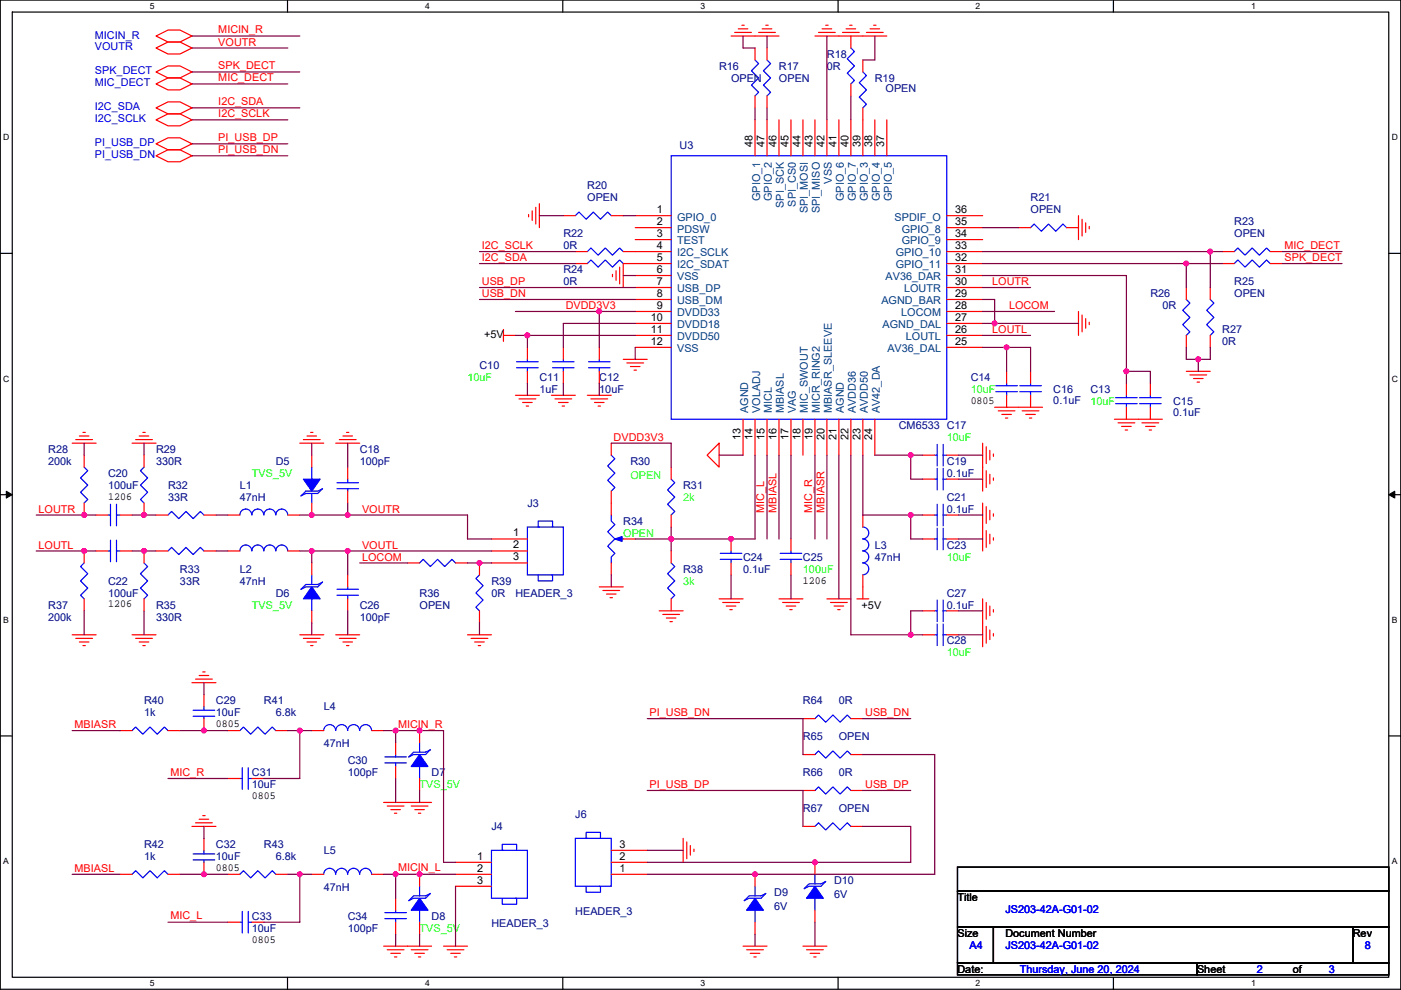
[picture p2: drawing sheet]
<svg xmlns="http://www.w3.org/2000/svg" width="297mm" height="210mm" viewBox="0 0 297 210" stroke-linecap="round" stroke-linejoin="round" font-family="sans-serif">
<path d="M.1 0h296.9v209.8h-296.9zM2.6 2.6h291.8v204.7h-291.8z" fill="none" stroke="#000" stroke-width=".25"/>
<g fill="#fff">
<path d="M31.8 .3h1v2h-1z"/>
<path d="M31.8 207.5h1v2.1h-1z"/>
</g>
<path d="M61 0v2.6M61 207.3v2.5" fill="none" stroke="#000" stroke-width=".25"/>
<g fill="#fff">
<path d="M90.1 .3h1v2h-1z"/>
<path d="M90.1 207.5h1v2.1h-1z"/>
</g>
<path d="M119.3 0v2.6M119.3 207.3v2.5" fill="none" stroke="#000" stroke-width=".25"/>
<g fill="#fff">
<path d="M148.5 .3h1v2h-1z"/>
<path d="M148.5 207.5h1v2.1h-1z"/>
</g>
<path d="M177.7 0v2.6M177.7 207.3v2.5" fill="none" stroke="#000" stroke-width=".25"/>
<g fill="#fff">
<path d="M206.9 .3h1v2h-1z"/>
<path d="M206.9 207.5h1v2.1h-1z"/>
</g>
<path d="M236.1 0v2.6M236.1 207.3v2.5" fill="none" stroke="#000" stroke-width=".25"/>
<g fill="#fff">
<path d="M265.2 .3h1v2h-1z"/>
<path d="M265.2 207.5h1v2.1h-1z"/>
<path d="M.7 28.2h1.3v2h-1.3z"/>
<path d="M295.1 28.2h1.3v2h-1.3z"/>
<path d="M.7 79.3h1.3v2.1h-1.3z"/>
<path d="M295.1 79.3h1.3v2.1h-1.3z"/>
</g>
<path d="M.1 53.7h2.5M294.4 53.7h2.6" fill="none" stroke="#000" stroke-width=".25"/>
<g fill="#fff">
<path d="M.7 130.5h1.2v2h-1.2z"/>
<path d="M295.1 130.5h1.2v2h-1.2z"/>
</g>
<path d="M.1 104.9h2.5M294.4 104.9h2.6" fill="none" stroke="#000" stroke-width=".25"/>
<path d="M1.3 104.2l1.3 .7-1.3 .7zM294.4 104.9l1.3-.7v1.4z" fill="#000" stroke="#000" stroke-width=".21"/>
<g fill="#fff">
<path d="M.7 181.7h1.2v2h-1.2z"/>
<path d="M295.1 181.7h1.2v2h-1.2z"/>
</g>
<path d="M.1 156.1h2.5M294.4 156.1h2.6M203 183.9h91.4v5.1h-91.4zM203 189h91.4v7.6h-91.4zM203 196.6h7.6v7.6h-7.6zM210.6 196.6h76.2v7.6h-76.2zM286.8 196.6h7.6v7.6h-7.6zM203 204.2h50.8v2.6h-50.8zM253.8 204.2h40.6v2.6h-40.6z" fill="none" stroke="#000" stroke-width=".25"/>
<g fill="none" stroke="#f00" stroke-width=".25">
<path d="M33.1 7.6l2.5-1.2h2.6l2.5 1.2-2.5 1.3h-2.6zM33.1 10.2l2.5-1.3h2.6l2.5 1.3-2.5 1.3h-2.6zM33.1 15.3l2.5-1.3h2.6l2.5 1.3-2.5 1.2h-2.6zM33.1 17.8l2.5-1.3h2.6l2.5 1.3-2.5 1.3h-2.6zM155 7.6h10.2M155.8 6.9h3.5M156.5 6.1h2.1M157.3 5.4h.5M160.1 10.2v2.5M160.8 6.9h3.6M161.6 6.1h2M162.4 5.4h.5"/>
<path d="M162.6 10.2v2.5M172.8 7.6h15.2M173.5 6.9h3.6M174.3 6.1h2M175.1 5.4h.5M178.6 6.9h3.6M179.4 6.1h2M180.1 5.4h.6M180.4 7.6v2.6M180.4 17.8v2.5M182.9 12.7v2.6M183.7 6.9h3.6"/>
<path d="M184.5 6.1h2M185.2 5.4h.5M33.1 22.9l2.5-1.3h2.6l2.5 1.3-2.5 1.3h-2.6zM33.1 25.4l2.5-1.2h2.6l2.5 1.2-2.5 1.3h-2.6zM33.1 30.5l2.5-1.3h2.6l2.5 1.3-2.5 1.3h-2.6zM33.1 33l2.5-1.2h2.6l2.5 1.2-2.5 1.3h-2.6zM160.1 25.4v7.6M160.1 20.3v2.6M162.6 25.4v7.6M162.6 20.3v2.6M165.2 25.4v7.6M167.7 25.4v7.6"/>
<path d="M170.2 25.4v7.6M172.8 25.4v7.6M175.3 25.4v7.6M177.9 25.4v7.6M180.4 25.4v7.6M182.9 22.9v10.1M185.5 25.4v7.6M188 25.4v7.6M112.1 45.5v.5M112.8 44.7v2.1M113.6 44v3.5M114.4 43.2v5.1"/>
<path d="M119.4 45.7h2.6M122 55.9h2.5M122 53.4h2.5M129.6 45.7h2.5M129.9 58.2v.5M130.6 57.4v2.1M131.4 56.7v3.5M132.1 53.4h10.2M134.7 45.7h7.6M134.7 48.3h7.6M134.7 50.8h7.6M134.7 58.4h7.6"/>
<path d="M142.3 55.9h-10.2v5.1M200.7 58.4h7.6M200.7 55.9h7.6M200.7 53.4h7.6M200.7 50.8h7.6M200.7 48.3h7.6M200.7 45.7h7.6M216 48.3h2.5M226.1 48.3h2.6M228.7 45.7v5.1M229.4 46.5v3.6M230.2 47.3v2"/>
<path d="M230.9 48v.5M259.1 53.4h2.6M259.1 55.9h2.6M269.3 53.4h2.5M269.3 55.9h2.5M106.7 71.1h2.6M106.7 69.9v2.5M111.8 73.7v2.5M111.8 78.8v2.5M119.4 73.7v2.5M119.4 78.8v2.5M127.1 73.7v2.5"/>
<path d="M127.1 78.8v2.5M132.1 76.2h5.1M132.9 77h3.6M133.7 77.7h2M134.4 78.5h.5M134.7 61h7.6M134.7 63.5h7.6M134.7 66.1h7.6M134.7 68.6h7.6M134.7 71.1h7.6M134.7 73.7h7.6M200.7 73.7h7.6"/>
<path d="M200.7 71.1h7.6M200.7 68.6h7.6M200.7 66.1h7.6M200.7 63.5h7.6M200.7 61h7.6M213.4 78.8v2.5M218.5 78.8v2.5M228.7 66.1v5M229.4 66.8v3.6M230.2 67.6v2M230.9 68.3v.6M251.5 78.8h5.1"/>
<path d="M251.5 61v2.5M251.5 71.1v2.6M252.3 79.5h3.5M256.6 61v2.5M256.6 71.1v2.6M15.3 94h5.1M16.1 93.2h3.5M16.8 92.5h2.1M17.6 91.7h.5M17.8 96.5v2.6M28 94h5.1M28.8 93.2h3.5"/>
<path d="M29.5 92.5h2.1M30.3 91.7h.5M30.5 96.5v2.6M63.6 94h5M64.3 93.2h3.6M65.1 92.5h2M65.8 91.7h.6M66.1 96.5v2.6M71.2 94h5.1M71.9 93.2h3.6M72.7 92.5h2M73.5 91.7h.5"/>
<path d="M73.7 99.1v2.5M109.3 83.8h5.1M110 84.6h3.6M110.8 85.4h2M111.6 86.1h.5M116.9 83.8h5.1M117.7 84.6h3.5M118.4 85.4h2.1M119.2 86.1h.5M124.5 83.8h5.1M125.3 84.6h3.5M126 85.4h2.1"/>
<path d="M126.8 86.1h.5M129.6 94v2.5M142.3 99.1v2.5M152.5 94v5.1l-2.6-2.6zM157.5 88.9v7.6M160.1 88.9v7.6M162.6 88.9v7.6M165.2 88.9v7.6M167.7 88.9v7.6M170.2 88.9v7.6M172.8 88.9v7.6M175.3 88.9v7.6"/>
<path d="M177.9 88.9v7.6M180.4 88.9v7.6M182.9 88.9v7.6M185.5 88.9v7.6M195.6 96.5h2.6M200.7 96.5h2.6M208.3 94v10.2M209.1 99.8v3.6M209.1 94.8v3.5M209.9 95.5v2.1M210.6 96.3v.5M211.6 87.1h3.6"/>
<path d="M212.4 87.9h2M213.2 88.7h.5M213.4 83.8v2.6M216.7 87.1h3.6M217.5 87.9h2M218.2 88.7h.6M218.5 83.8v2.6M221 86.4h-10.1M237 89.7h3.6M237.8 90.4h2M238.6 91.2h.5M238.8 81.3v2.5"/>
<path d="M238.8 86.4v2.5M242.1 89.7h3.6M242.9 90.4h2M243.6 91.2h.6M243.9 81.3v2.5M243.9 86.4v2.5M246.4 88.9h-10.1M253 80.3h2.1M253.8 81h.5M17.8 106.7v2.5M17.8 116.9v2.5M20.4 116.9h2.5"/>
<path d="M20.4 109.2h2.5M25.5 116.9h2.5M25.5 109.2h2.5M30.5 116.9v2.5M30.5 106.7v2.5M33.1 109.2h2.5M33.1 116.9h2.5M43.2 109.2h2.6M43.2 116.9h2.6M48.3 116.9h2.6M48.3 109.2h2.6M61 116.9h2.6"/>
<path d="M61 109.2h2.6M66.1 119.4v2.5M66.1 106.7v2.5M73.7 104.2v2.5M86.4 119.4h2.6M96.6 119.4h2.5M101.7 119.4v2.5M104.2 114.3h7.6M104.2 116.9h7.6M104.2 119.4h7.6M129.6 104.2v5M129.6 119.4v2.5"/>
<path d="M132.1 114.3h2.6M142.3 116.9v2.5M142.3 109.2v2.6M155 114.3v2.6M155 119.4v2.5M167.7 114.3v2.6M167.7 119.4v2.5M182.9 109.2v2.6M195.6 109.2h2.6M195.6 101.6h2.6M195.6 114.3h2.6M200.7 109.2h2.6"/>
<path d="M200.7 101.6h2.6M200.7 114.3h2.6M208.3 106.7v10.2M209.1 112.5v3.6M209.1 107.5v3.5M209.9 113.3v2M209.9 108.2v2.1M209.9 100.6v2M210.6 114.1v.5M210.6 109v.5M210.6 101.4v.5M15.3 134.6h5.1"/>
<path d="M16.1 135.4h3.5M16.8 136.2h2.1M17.6 136.9h.5M17.8 127v2.6M28 134.6h5.1M28.8 135.4h3.5M29.5 136.2h2.1M30.3 136.9h.5M30.5 127v2.6M63.6 134.6h5M64.3 135.4h3.6M65.1 136.2h2"/>
<path d="M65.8 136.9h.6M66.1 129.6v2.5M71.2 134.6h5.1M71.9 135.4h3.6M72.7 136.2h2M73.5 136.9h.5M73.7 121.9v2.6M73.7 127v2.6M99.1 134.6h5.1M99.9 135.4h3.5M100.6 136.2h2.1M101.4 136.9h.5"/>
<path d="M101.7 129.6v2.5M127.1 124.5h5M127.8 125.2h3.6M128.6 126h2M129.3 126.8h.6M139.8 129.6h5M140.5 130.3h3.6M141.3 131.1h2M142 131.8h.6M142.3 127v2.6M152.5 127h5M153.2 127.8h3.6"/>
<path d="M154 128.5h2M154.7 129.3h.6M165.2 127h5M165.9 127.8h3.6M166.7 128.5h2M167.4 129.3h.6M175.3 127h5.1M176.1 127.8h3.5M176.8 128.5h2.1M177.6 129.3h.5M181.7 127h2.5M182.9 121.9v5.1"/>
<path d="M195.6 134.6h2.6M195.6 129.6h2.6M200.7 134.6h2.6M200.7 129.6h2.6M208.3 127v10.2M209.1 132.9v3.5M209.1 127.8v3.5M209.9 133.6v2.1M209.9 128.5v2.1M210.6 134.4v.5M210.6 129.3v.5M25.5 155h2.5"/>
<path d="M35.6 155h2.6M40.7 144.8h5.1M41.5 144h3.5M42.2 143.3h2.1M43 142.5h.5M43.2 152.4v2.6M43.2 147.3v2.6M48.3 155h2.6M58.5 155h2.5M66.1 155h2.5M78.8 155h2.5M83.9 157.5v2.5"/>
<path d="M89 155v2.5M170.2 152.4h2.6M180.4 152.4h2.5M40.7 175.3h5.1M41.5 174.5h3.5M42.2 173.8h2.1M43 173h.5M43.2 177.8v2.6M48.3 165.1h2.6M53.4 165.1h2.5M81.3 170.2h10.2M82.1 171h3.6"/>
<path d="M82.9 171.7h2M83.6 172.5h.5M83.9 162.6v2.5M87.2 171h3.5M87.9 171.7h2.1M88.7 172.5h.5M89 165.1v2.6M144.8 177.8v5.1M145.6 178.6v3.5M146.4 179.3v2.1M170.2 175.3h2.6M170.2 160h2.6"/>
<path d="M170.2 167.7h2.6M180.4 175.3h2.5M180.4 160h2.5M180.4 167.7h2.5M25.5 185.4h2.5M35.6 185.4h2.6M43.2 182.9v2.5M48.3 195.6h2.6M48.3 185.4h2.6M53.4 195.6h2.5M58.5 185.4h2.5M66.1 185.4h2.5"/>
<path d="M78.8 185.4h2.5M83.9 190.5v2.6M83.9 195.6v2.5M89 195.6v2.5M89 185.4v2.6M96.6 182.9h7.6M96.6 185.4h7.6M96.6 188h7.6M129.6 185.4h7.6M129.6 182.9h7.6M129.6 180.4h7.6M147.1 180.1v.5"/>
<path d="M160.1 195.6v2.5M160.1 185.4v2.6M172.8 193.1v2.5M172.8 182.9v2.5M81.3 200.7h10.2M82.1 201.4h3.6M82.9 202.2h2M83.6 203h.5M87.2 201.4h3.5M87.9 202.2h2.1M88.7 203h.5M94 200.7h5.1"/>
<path d="M94.8 201.4h3.6M95.6 202.2h2M96.3 203h.5M157.5 200.7h5.1M158.3 201.4h3.6M159.1 202.2h2M159.8 203h.5M170.2 200.7h5.1M171 201.4h3.6M171.8 202.2h2M172.5 203h.5"/>
</g>
<g fill="none" stroke="#00f" stroke-width=".25">
<path d="M160.1 12.7l.7 .8-1.5 1.5 1.5 1.5-1.5 1.6 1.5 1.5-.7 .7M162.6 12.7l.8 .8-1.5 1.5 1.5 1.5-1.5 1.6 1.5 1.5-.8 .7M180.4 10.2l.8 .7-1.6 1.6 1.6 1.5-1.6 1.5 1.6 1.5-.8 .8M182.9 15.3l.8 .7-1.5 1.5 1.5 1.6-1.5 1.5 1.5 1.5-.8 .8M142.3 33h58.4v55.9h-58.4zM122 45.7l.7-.7 1.6 1.5 1.5-1.5 1.5 1.5 1.5-1.5 .8 .7M124.5 55.9l.8-.8 1.5 1.6 1.5-1.6 1.6 1.6 1.5-1.6 .7 .8M124.5 53.4l.8-.8 1.5 1.5 1.5-1.5 1.6 1.5 1.5-1.5 .7 .8M218.5 48.3l.8-.8 1.5 1.5 1.5-1.5 1.5 1.5 1.6-1.5 .7 .8M261.7 53.4l.7-.8 1.6 1.5 1.5-1.5 1.5 1.5 1.5-1.5 .8 .8M261.7 55.9l.7-.8 1.6 1.6 1.5-1.6 1.5 1.6 1.5-1.6 .8 .8M109.5 78h4.6"/>
<path d="M109.5 76.7h4.6M111.8 76.2v.5M111.8 78v.8M117.2 78h4.5M117.2 76.7h4.5M119.4 76.2v.5M119.4 78v.8M124.8 78h4.5M124.8 76.7h4.5M127.1 76.2v.5M127.1 78v.8M251.5 63.5l.8 .8-1.5 1.5 1.5 1.5-1.5 1.6 1.5 1.5-.8 .7"/>
<path d="M256.6 63.5l.8 .8-1.6 1.5 1.6 1.5-1.6 1.6 1.6 1.5-.8 .7M17.8 99.1l.8 .7-1.5 1.6 1.5 1.5-1.5 1.5 1.5 1.5-.8 .8M30.5 99.1l-.7 .7 1.5 1.6-1.5 1.5 1.5 1.5-1.5 1.5 .7 .8M66.1 99.1v2.5M129.6 96.5l.8 .8-1.6 1.5 1.6 1.6-1.6 1.5 1.6 1.5-.8 .8M198.2 96.5h.5M198.7 94.3v4.5M198.7 99.3v4.6M200 94.3v4.5M200 99.3v4.6M200 96.5h.7M211.1 83.1h4.6"/>
<path d="M211.1 81.8h4.6M213.4 81.3v.5M213.4 83.1v.7M216.2 83.1h4.6M216.2 81.8h4.6M218.5 81.3v.5M218.5 83.1v.7M236.5 85.6h4.6M236.5 84.3h4.6M238.8 83.8v.5M238.8 85.6v.8M241.6 85.6h4.6"/>
<path d="M241.6 84.3h4.6M243.9 83.8v.5M243.9 85.6v.8M17.8 119.4l-.7 .8 1.5 1.5-1.5 1.5 1.5 1.5-1.5 1.6 .7 .7M22.9 116.9h.5M22.9 109.2h.5M23.4 114.6v4.5M23.4 107v4.5M24.7 114.6v4.5M24.7 107v4.5M24.7 116.9h.8M24.7 109.2h.8"/>
<path d="M30.5 119.4l.8 .8-1.5 1.5 1.5 1.5-1.5 1.5 1.5 1.6-.8 .7M35.6 109.2l.8-.7 1.5 1.5 1.5-1.5 1.6 1.5 1.5-1.5 .7 .7M35.6 116.9l.8-.8 1.5 1.5 1.5-1.5 1.6 1.5 1.5-1.5 .7 .8M50.9 116.8a1.26 1.26 0 0 1 1.2-1.2 1.26 1.26 0 0 1 1.3 1.2 1.27 1.27 0 0 1 1.2-1.2 1.27 1.27 0 0 1 1.3 1.2 1.27 1.27 0 0 1 1.3-1.2 1.27 1.27 0 0 1 1.3 1.2 1.27 1.27 0 0 1 1.2-1.2 1.27 1.27 0 0 1 1.3 1.2M50.9 109.2a1.26 1.26 0 0 1 1.2-1.2 1.26 1.26 0 0 1 1.3 1.2 1.27 1.27 0 0 1 1.2-1.2 1.27 1.27 0 0 1 1.3 1.2 1.27 1.27 0 0 1 1.3-1.2 1.27 1.27 0 0 1 1.3 1.2 1.27 1.27 0 0 1 1.2-1.2 1.27 1.27 0 0 1 1.3 1.2M64.8 104.2h2.6l1-.5-1 1h-2.6l-1 .5zM66.1 104.7v2M71.4 102.4h4.6M71.4 103.7h4.6M73.7 103.7v.5M73.7 101.6v.8M89 119.4l.7-.8 1.5 1.6 1.6-1.6 1.5 1.6 1.5-1.6 .8 .8"/>
<path d="M111.8 111.8h7.6v10.1h-7.6zM114.4 111.8h-.3v-1.3h3.1v1.3M129.6 109.2v1.3l.8 .8-1.6 1.5 1.6 1.5-1.6 1.5 1.6 1.6-.8 .7v1.3M131.6 114.3h.5M142.3 119.4l.8 .8-1.6 1.5 1.6 1.5-1.6 1.5 1.6 1.6-.8 .7M142.3 101.6l.8 .8-1.6 1.5 1.6 1.5-1.6 1.6 1.6 1.5-.8 .7M152.7 118.6h4.6M152.7 117.4h4.6M155 116.9v.5M155 118.6v.8M165.4 118.6h4.6M165.4 117.4h4.6"/>
<path d="M167.7 116.9v.5M167.7 118.6v.8M182.9 111.8a1.26 1.26 0 0 1 1.3 1.2 1.26 1.26 0 0 1-1.3 1.3M182.9 114.3a1.26 1.26 0 0 1 1.3 1.3 1.26 1.26 0 0 1-1.3 1.2M182.9 116.9a1.26 1.26 0 0 1 1.3 1.2 1.26 1.26 0 0 1-1.3 1.3M182.9 119.4a1.26 1.26 0 0 1 1.3 1.3 1.26 1.26 0 0 1-1.3 1.2M198.2 109.2h.5M198.2 101.6h.5M198.2 114.3h.5M198.7 107v4.5M198.7 112v4.6M200 107v4.5"/>
<path d="M200 112v4.6M200 109.2h.7M200 101.6h.7M200 114.3h.7M63.8 125l1-1h2.6l1-.5-1 1h-2.6zM66.1 127v2.6M66.1 121.9v2.1M71.4 126.3h4.6M71.4 125h4.6M73.7 124.5v.5M73.7 126.3v.7M101.7 121.9l-.8 .8 1.5 1.5-1.5 1.6 1.5 1.5-1.5 1.5 .8 .8"/>
<path d="M114.1 121.9v1.3h3.1v-1.3h-.3M198.2 134.6h.5M198.2 129.6h.5M198.7 132.4v4.5M198.7 127.3v4.5M200 132.4v4.5M200 127.3v4.5M200 134.6h.7M200 129.6h.7M28 155l.8-.8 1.5 1.5 1.5-1.5 1.5 1.5 1.6-1.5 .7 .8M41 150.6h4.5M41 151.9h4.5"/>
<path d="M43.2 149.9v.7M43.2 151.9v.5M50.9 155l.7-.8 1.5 1.5 1.6-1.5 1.5 1.5 1.5-1.5 .8 .8M68.6 154.9a1.26 1.26 0 0 1 1.3-1.2 1.26 1.26 0 0 1 1.3 1.2 1.27 1.27 0 0 1 1.2-1.2 1.27 1.27 0 0 1 1.3 1.2M73.7 154.9a1.26 1.26 0 0 1 1.3-1.2 1.26 1.26 0 0 1 1.2 1.2M76.3 154.9a1.26 1.26 0 0 1 1.2-1.2 1.26 1.26 0 0 1 1.3 1.2M89 157.5v2M172.8 152.4l.7-.7 1.6 1.5 1.5-1.5 1.5 1.5 1.5-1.5 .8 .7M50.9 165.1h.5M51.4 162.8v4.6M52.6 165.1h.8M52.6 162.8v4.6"/>
<path d="M81.6 161.8h4.6M81.6 160.5h4.6M83.9 160v.5M83.9 161.8v.8M86.7 160.5l1-1h2.5l1-.5-1 1h-2.5zM89 162.6v2.5M122 177.8h7.6v10.2h-7.6zM124.5 177.8h-.2v-1.2h3v1.2M172.8 175.3l.7-.8 1.6 1.5 1.5-1.5 1.5 1.5 1.5-1.5 .8 .8M172.8 160l.7-.7 1.6 1.5 1.5-1.5 1.5 1.5 1.5-1.5 .8 .7M172.8 167.7l.7-.8 1.6 1.5 1.5-1.5 1.5 1.5 1.5-1.5 .8 .8M28 185.4l.8-.7 1.5 1.5 1.5-1.5 1.5 1.5 1.6-1.5 .7 .7"/>
<path d="M41 181.1h4.5M41 182.4h4.5M43.2 180.4v.7M43.2 182.4v.5M50.9 195.6h.5M50.9 185.4l.7-.7 1.5 1.5 1.6-1.5 1.5 1.5 1.5-1.5 .8 .7M51.4 193.3v4.6M52.6 195.6h.8M52.6 193.3v4.6M73.7 185.4a1.27 1.27 0 0 0-1.3-1.2 1.27 1.27 0 0 0-1.2 1.2 1.26 1.26 0 0 0-1.3-1.2 1.26 1.26 0 0 0-1.3 1.2M76.2 185.4a1.26 1.26 0 0 0-1.2-1.2 1.26 1.26 0 0 0-1.3 1.2M78.8 185.4a1.26 1.26 0 0 0-1.3-1.2 1.26 1.26 0 0 0-1.2 1.2"/>
<path d="M81.6 194.8h4.6M81.6 193.6h4.6M83.9 193.1v.5M83.9 194.8v.8M86.7 191l1-1h2.5l1-.5-1 1h-2.5zM89 193.1v2.5M89 188v2M104.2 180.4h7.6v10.1h-7.6zM106.5 190.5v1.3h3v-1.3h-.2M106.7 180.4h-.2v-1.3h3v1.3M124.3 188v1.3h3v-1.3h-.2M157.8 191l1-1h2.6l1-.5-1 1h-2.6z"/>
<path d="M160.1 193.1v2.5M160.1 188v2M170.5 188.5l1-1h2.5l1.1-.5-1.1 1h-2.5zM172.8 190.5v2.6M172.8 185.4v2.1"/>
</g>
<g fill="#00f" stroke="#00f" stroke-width=".25">
<path d="M66.1 124.5l1.8 2.5h-3.6z" fill-rule="evenodd"/>
<path d="M89 160l1.7 2.6h-3.5z" fill-rule="evenodd"/>
<path d="M64.3 101.6h3.6l-1.8 2.6z" fill-rule="evenodd"/>
<path d="M160.1 190.5l1.8 2.6h-3.6z" fill-rule="evenodd"/>
<path d="M89 190.5l1.7 2.6h-3.5z" fill-rule="evenodd"/>
<path d="M172.8 188l1.8 2.5h-3.6z" fill-rule="evenodd"/>
<path d="M130.4 114.3l1.5-.5v1z" fill-rule="evenodd"/>
</g>
<g fill="none" stroke="#800040" stroke-width=".25">
<path d="M40.7 17.8h20.3M40.7 7.6h22.9M40.7 15.3h22.9M40.7 10.2h20.3M157.5 7.6v2.6h2.6M162.6 7.6v2.6M175.3 7.6v17.8M185.5 7.6v5.1h-2.6M40.7 22.9h22.9M40.7 25.4h20.3M40.7 33h20.3M40.7 30.5h20.3"/>
<path d="M160.1 22.9v2.5M162.6 22.9v2.5M180.4 20.3v5.1M101.7 53.4h20.3M101.7 55.9h20.3M114.4 45.7h5M132.1 45.7h2.6M132.1 58.4h2.6M208.3 53.4h48.3M208.3 58.4h30.5v20.4h5.1v2.5M208.3 48.3h7.7M208.3 55.9h43.2"/>
<path d="M251.5 55.9h7.6M251.5 55.9v5.1M256.6 53.4h2.5M256.6 53.4v7.6M271.8 53.4h12.7M271.8 55.9h12.7M101.7 63.5h33M101.7 61h33M109.3 66.1h17.8M109.3 71.1h2.5M111.8 71.1h22.9M111.8 71.1v2.6"/>
<path d="M127.1 66.1h7.6M127.1 66.1v7.6M134.7 73.7v2.5M134.7 68.6h-15.3v5.1M208.3 73.7h5.1M208.3 61h10.2M208.3 71.1h10.2M208.3 63.5h2.6v5.1M208.3 68.6h2.6M208.3 66.1h15.3M210.9 68.6h17.8M213.4 73.7v5.1"/>
<path d="M213.4 73.7h5.1v5.1M238.8 78.8v2.5M251.5 73.7v2.5h2.6M254.1 76.2v2.6M256.6 73.7v2.5h-2.5M17.8 94v2.5M30.5 94v2.5M66.1 94v2.5M73.7 94v5.1M111.8 81.3v2.5M119.4 81.3v2.5M127.1 81.3v2.5"/>
<path d="M129.6 94h12.7v5.1M152.5 96.5h5M160.1 96.5v17.8h-17.8M162.6 96.5v17.8M165.2 96.5v17.8M167.7 96.5v17.8M172.8 96.5v17.8M175.3 96.5v17.8M177.9 96.5v30.5M180.4 96.5v38.1h12.7M182.9 96.5v12.7h10.2M185.5 96.5h7.6"/>
<path d="M193.1 96.5h2.5M193.1 96.5v5.1h2.5M203.3 96.5h5M7.7 109.2h12.7M7.7 116.9h12.7M28 116.9h5.1M28 109.2h5.1M45.8 109.2h2.5M45.8 116.9h2.5M63.6 116.9h2.5M66.1 116.9v2.5M66.1 116.9h7.6"/>
<path d="M73.7 106.7v2.5M73.7 116.9h30.5M73.7 109.2h25.4v5.1h5.1M73.7 116.9v5M73.7 109.2h-10.1M76.3 119.4h10.1M99.1 119.4h5.1M134.7 114.3h7.6M142.3 111.8v2.5M142.3 114.3v2.6M193.1 109.2v5.1h2.5M193.1 109.2h2.5"/>
<path d="M203.3 109.2h5M203.3 114.3h5M203.3 101.6h5M17.8 129.6v5M30.5 129.6v5M66.1 132.1v2.5M73.7 129.6v5M101.7 132.1v2.5M129.6 121.9v2.6M155 121.9v5.1M167.7 121.9v5.1M193.1 134.6h2.5"/>
<path d="M195.6 129.6h-2.5v5M203.3 129.6h5M203.3 134.6h5M15.3 155h10.2M38.2 155h10.1M43.2 144.8v2.5M61 155h2.6M63.6 155v10.1h-7.7M63.6 155h2.5M81.3 155h2.6v2.5M83.9 155h10.1v27.9h2.6M137.2 152.4h33v7.6"/>
<path d="M182.9 152.4h10.2M35.6 165.1h12.7M43.2 175.3v2.5M83.9 165.1v5.1M89 167.7v2.5M137.2 167.7h33v7.6M182.9 175.3h10.2v7.6h-55.9M182.9 167.7h10.2M182.9 160h15.3v25.4h-61M15.3 185.4h10.2M35.6 195.6h12.7M38.2 185.4h10.1"/>
<path d="M61 185.4h2.6M63.6 185.4h2.5M63.6 185.4v10.2h-7.7M83.9 185.4v5.1M83.9 198.1v2.6M89 198.1v2.6M96.6 188v12.7M96.6 185.4h-15.3M137.2 180.4h7.6M160.1 198.1v2.6M172.8 195.6v5.1"/>
</g>
<g fill="#f0f" stroke="#f0f" stroke-width=".25">
<circle cx="254" cy="76.2" r=".5"/>
<circle cx="193.1" cy="134.6" r=".5"/>
<circle cx="127" cy="66" r=".5"/>
<circle cx="17.8" cy="109.2" r=".5"/>
<circle cx="88.9" cy="154.9" r=".5"/>
<circle cx="73.7" cy="116.8" r=".5"/>
<circle cx="83.9" cy="185.4" r=".5"/>
<circle cx="213.4" cy="73.7" r=".5"/>
<circle cx="66.1" cy="116.8" r=".5"/>
<circle cx="73.7" cy="109.2" r=".5"/>
<circle cx="193.1" cy="96.5" r=".5"/>
<circle cx="43.2" cy="185.4" r=".5"/>
<circle cx="101.6" cy="119.4" r=".5"/>
<circle cx="63.5" cy="154.9" r=".5"/>
<circle cx="17.8" cy="116.8" r=".5"/>
<circle cx="210.9" cy="68.6" r=".5"/>
<circle cx="66.1" cy="109.2" r=".5"/>
<circle cx="63.5" cy="185.4" r=".5"/>
<circle cx="30.5" cy="116.8" r=".5"/>
<circle cx="251.5" cy="55.9" r=".5"/>
<circle cx="256.6" cy="53.3" r=".5"/>
<circle cx="83.9" cy="154.9" r=".5"/>
<circle cx="111.8" cy="71.1" r=".5"/>
<circle cx="43.2" cy="154.9" r=".5"/>
<circle cx="30.5" cy="109.2" r=".5"/>
<circle cx="193.1" cy="109.2" r=".5"/>
<circle cx="238.8" cy="78.7" r=".5"/>
<circle cx="142.3" cy="114.3" r=".5"/>
<circle cx="155" cy="114.3" r=".5"/>
<circle cx="88.9" cy="185.4" r=".5"/>
<circle cx="172.8" cy="182.9" r=".5"/>
<circle cx="160.1" cy="185.4" r=".5"/>
</g>
<g font-size="2.3" fill="#00f">
<text x="20.1" y="8.2">MICIN_R</text>
<text x="20.1" y="10.7">VOUTR</text>
<text x="20.1" y="15.8">SPK_DECT</text>
<text x="20.1" y="18.3">MIC_DECT</text>
<text x="20.1" y="23.4">I2C_SDA</text>
<text x="20.1" y="26">I2C_SCLK</text>
<text x="20.1" y="31">PI_USB_DP</text>
<text x="20.1" y="33.6">PI_USB_DN</text>
<text x="213.2" y="193.6">JS203-42A-G01-02</text>
<text x="205.5" y="201.2">A4</text>
<text x="213.2" y="201.2">JS203-42A-G01-02</text>
<text x="289.4" y="201.2">8</text>
<text x="216.2" y="206.3">Thursday, June 20, 2024</text>
<text x="266.5" y="206.3">2</text>
<text x="281.7" y="206.3">3</text>
</g>
<g font-size="2.3" fill="#f00">
<text x="46.3" y="9.7">VOUTR</text>
<text x="46.3" y="7">MICIN_R</text>
<text x="46.3" y="14.6">SPK_DECT</text>
<text x="46.3" y="17.2">MIC_DECT</text>
<text x="46.3" y="22.3">I2C_SDA</text>
<text x="46.3" y="24.8">I2C_SCLK</text>
<text x="46.3" y="29.9">PI_USB_DP</text>
<text x="46.3" y="32.4">PI_USB_DN</text>
<text x="102.2" y="52.7">I2C_SCLK</text>
<text x="272.3" y="52.7">MIC_DECT</text>
<text x="102.2" y="55.3">I2C_SDA</text>
<text x="272.3" y="55.3">SPK_DECT</text>
<text x="102.2" y="62.9">USB_DN</text>
<text x="102.2" y="60.4">USB_DP</text>
<text x="119.9" y="65.6">DVDD3V3</text>
<text x="210.4" y="60.5">LOUTR</text>
<text x="213.9" y="65.6">LOCOM</text>
<text x="210.4" y="70.6">LOUTL</text>
<text x="130.1" y="93.5">DVDD3V3</text>
<text x="8.2" y="108.7">LOUTR</text>
<text x="76.8" y="108.7">VOUTR</text>
<text x="162" y="108.7" transform="rotate(-90 162 108.7)">MIC_L</text>
<text x="164.7" y="108.7" transform="rotate(-90 164.7 108.7)">MBIASL</text>
<text x="172.2" y="108.7" transform="rotate(-90 172.2 108.7)">MIC_R</text>
<text x="174.8" y="108.7" transform="rotate(-90 174.8 108.7)">MBIASR</text>
<text x="8.2" y="116.4">LOUTL</text>
<text x="76.8" y="118.9">LOCOM</text>
<text x="76.8" y="116.4">VOUTL</text>
<text x="15.8" y="154.5">MBIASR</text>
<text x="84.4" y="154.3">MICIN_R</text>
<text x="137.7" y="151.8">PI_USB_DN</text>
<text x="183.4" y="151.8">USB_DN</text>
<text x="36.1" y="164.5">MIC_R</text>
<text x="137.7" y="167">PI_USB_DP</text>
<text x="183.4" y="167">USB_DP</text>
<text x="15.8" y="184.9">MBIASL</text>
<text x="84.4" y="184.8">MICIN_L</text>
<text x="36.1" y="195">MIC_L</text>
</g>
<g font-size="2.3" fill="#000080">
<text x="152.5" y="14.8">R16</text>
<text x="155" y="17.3">OPEN</text>
<text x="165.2" y="14.8">R17</text>
<text x="165.2" y="17.3">OPEN</text>
<text x="175.3" y="12.2">R18</text>
<text x="175.3" y="14.8">0R</text>
<text x="185.5" y="17.3">R19</text>
<text x="187.8" y="19.6">OPEN</text>
<text x="144.1" y="31.5">U3</text>
<text x="124.5" y="40.2">R20</text>
<text x="124.5" y="42.7">OPEN</text>
<text x="218.5" y="42.7">R21</text>
<text x="218.5" y="45.3">OPEN</text>
<text x="261.7" y="47.8">R23</text>
<text x="119.4" y="50.3">R22</text>
<text x="119.4" y="52.9">0R</text>
<text x="261.7" y="50.3">OPEN</text>
<text x="119.4" y="58">R24</text>
<text x="119.4" y="60.5">0R</text>
<text x="243.9" y="63">R26</text>
<text x="246.4" y="65.6">0R</text>
<text x="261.7" y="60.5">R25</text>
<text x="261.7" y="63">OPEN</text>
<text x="259.1" y="70.7">R27</text>
<text x="259.1" y="73.2">0R</text>
<text x="101.7" y="78.3">C10</text>
<text x="114.4" y="80.8">C11</text>
<text x="114.4" y="83.4">1uF</text>
<text x="127.1" y="80.8">C12</text>
<text x="127.1" y="83.4">10uF</text>
<text x="205.8" y="80.8">C14</text>
<text x="223.3" y="83.4">C16</text>
<text x="231.2" y="83.4">C13</text>
<text x="223.3" y="85.6">0.1uF</text>
<text x="248.7" y="85.9">C15</text>
<text x="248.7" y="88.2">0.1uF</text>
<text x="190.6" y="91">CM6533 C17</text>
<text x="10.2" y="96.1">R28</text>
<text x="10.2" y="98.6">200k</text>
<text x="22.9" y="101.1">C20</text>
<text x="33.1" y="96.1">R29</text>
<text x="33.1" y="98.6">330R</text>
<text x="58.5" y="98.6">D5</text>
<text x="76.3" y="96.1">C18</text>
<text x="76.3" y="98.6">100pF</text>
<text x="133.7" y="98.6">R30</text>
<text x="200.7" y="98.6">C19</text>
<text x="200.7" y="101.1">0.1uF</text>
<text x="22.9" y="103.7">100uF</text>
<text x="35.6" y="103.7">R32</text>
<text x="35.6" y="106.2">33R</text>
<text x="50.9" y="103.7">L1</text>
<text x="50.9" y="106.2">47nH</text>
<text x="111.8" y="107.5">J3</text>
<text x="144.8" y="103.7">R31</text>
<text x="200.7" y="106.2">C21</text>
<text x="132.1" y="111.3">R34</text>
<text x="200.7" y="108.8">0.1uF</text>
<text x="157.5" y="118.9">C24</text>
<text x="170.2" y="118.9">C25</text>
<text x="185.5" y="116.4">L3</text>
<text x="185.5" y="118.9">47nH</text>
<text x="200.7" y="116.4">C23</text>
<text x="22.9" y="124">C22</text>
<text x="38.2" y="121.5">R33</text>
<text x="38.2" y="124">33R</text>
<text x="50.9" y="121.5">L2</text>
<text x="50.9" y="124">47nH</text>
<text x="104.2" y="124">R39</text>
<text x="144.8" y="121.5">R38</text>
<text x="157.5" y="121.5">0.1uF</text>
<text x="10.2" y="129.1">R37</text>
<text x="10.2" y="131.6">200k</text>
<text x="22.9" y="126.5">100uF</text>
<text x="33.1" y="129.1">R35</text>
<text x="33.1" y="131.6">330R</text>
<text x="58.5" y="126.5">D6</text>
<text x="76.3" y="129.1">C26</text>
<text x="76.3" y="131.6">100pF</text>
<text x="89" y="126.5">R36</text>
<text x="89" y="129.1">OPEN</text>
<text x="104.2" y="126.5">0R</text>
<text x="109.3" y="126.5">HEADER_3</text>
<text x="200.7" y="126.5">C27</text>
<text x="200.7" y="129.1">0.1uF</text>
<text x="200.7" y="136.7">C28</text>
<text x="30.5" y="149.4">R40</text>
<text x="45.8" y="149.4">C29</text>
<text x="55.9" y="149.4">R41</text>
<text x="170.2" y="149.4">R64</text>
<text x="177.9" y="149.4">0R</text>
<text x="30.5" y="151.9">1k</text>
<text x="45.8" y="151.9">10uF</text>
<text x="58.5" y="151.9">6.8k</text>
<text x="68.6" y="150.7">L4</text>
<text x="68.6" y="158.5">47nH</text>
<text x="170.2" y="157">R65</text>
<text x="177.9" y="157">OPEN</text>
<text x="53.4" y="164.6">C31</text>
<text x="53.4" y="167.2">10uF</text>
<text x="73.7" y="162.1">C30</text>
<text x="73.7" y="164.6">100pF</text>
<text x="91.5" y="164.6">D7</text>
<text x="170.2" y="164.6">R66</text>
<text x="177.9" y="164.6">0R</text>
<text x="122" y="173.5">J6</text>
<text x="170.2" y="172.3">R67</text>
<text x="177.9" y="172.3">OPEN</text>
<text x="30.5" y="179.9">R42</text>
<text x="45.8" y="179.9">C32</text>
<text x="55.9" y="179.9">R43</text>
<text x="104.2" y="176.1">J4</text>
<text x="30.5" y="182.4">1k</text>
<text x="45.8" y="182.4">10uF</text>
<text x="58.5" y="182.4">6.8k</text>
<text x="68.6" y="181.1">L5</text>
<text x="68.6" y="189">47nH</text>
<text x="164.1" y="190">D9</text>
<text x="176.8" y="187.5">D10</text>
<text x="176.8" y="190.5">6V</text>
<text x="53.4" y="195.1">C33</text>
<text x="53.4" y="197.7">10uF</text>
<text x="73.7" y="195.1">C34</text>
<text x="73.7" y="197.7">100pF</text>
<text x="91.5" y="195.1">D8</text>
<text x="104.2" y="196.6">HEADER_3</text>
<text x="122" y="194.1">HEADER_3</text>
<text x="164.1" y="193.1">6V</text>
</g>
<g font-size="2.3">
<text x="159.6" y="31.3" transform="rotate(-90 159.6 31.3)">48</text>
<text x="162.1" y="31.3" transform="rotate(-90 162.1 31.3)">47</text>
<text x="164.6" y="31.3" transform="rotate(-90 164.6 31.3)">46</text>
<text x="167.2" y="31.3" transform="rotate(-90 167.2 31.3)">45</text>
<text x="169.7" y="31.3" transform="rotate(-90 169.7 31.3)">44</text>
<text x="172.3" y="31.3" transform="rotate(-90 172.3 31.3)">43</text>
<text x="174.8" y="31.3" transform="rotate(-90 174.8 31.3)">42</text>
<text x="177.3" y="31.3" transform="rotate(-90 177.3 31.3)">41</text>
<text x="179.9" y="31.3" transform="rotate(-90 179.9 31.3)">40</text>
<text x="182.4" y="31.3" transform="rotate(-90 182.4 31.3)">39</text>
<text x="185" y="31.3" transform="rotate(-90 185 31.3)">38</text>
<text x="187.5" y="31.3" transform="rotate(-90 187.5 31.3)">37</text>
<text x="139.3" y="45.2">1</text>
<text x="139.3" y="47.8">2</text>
<text x="202.5" y="45.2">36</text>
<text x="202.5" y="47.8">35</text>
<text x="139.3" y="50.3">3</text>
<text x="139.3" y="52.8">4</text>
<text x="202.5" y="50.3">34</text>
<text x="202.5" y="52.8">33</text>
<text x="139.3" y="55.4">5</text>
<text x="139.3" y="57.9">6</text>
<text x="202.5" y="57.9">31</text>
<text x="202.5" y="55.4">32</text>
<text x="139.3" y="60.5">7</text>
<text x="139.3" y="63">8</text>
<text x="139.3" y="65.5">9</text>
<text x="202.5" y="63">29</text>
<text x="202.5" y="65.5">28</text>
<text x="202.5" y="60.5">30</text>
<text x="102.7" y="71.7">+5V</text>
<text x="138" y="68.1">10</text>
<text x="138" y="70.6">11</text>
<text x="202.5" y="70.6">26</text>
<text x="202.5" y="68.1">27</text>
<text x="138" y="73.2">12</text>
<text x="202.5" y="73.2">25</text>
<text x="205.8" y="85.7">0805</text>
<text x="157" y="93.3" transform="rotate(-90 157 93.3)">13</text>
<text x="159.6" y="93.3" transform="rotate(-90 159.6 93.3)">14</text>
<text x="162.1" y="93.3" transform="rotate(-90 162.1 93.3)">15</text>
<text x="164.6" y="93.3" transform="rotate(-90 164.6 93.3)">16</text>
<text x="167.2" y="93.3" transform="rotate(-90 167.2 93.3)">17</text>
<text x="169.7" y="93.3" transform="rotate(-90 169.7 93.3)">18</text>
<text x="172.3" y="93.3" transform="rotate(-90 172.3 93.3)">19</text>
<text x="174.8" y="93.3" transform="rotate(-90 174.8 93.3)">20</text>
<text x="177.3" y="93.3" transform="rotate(-90 177.3 93.3)">21</text>
<text x="179.9" y="93.3" transform="rotate(-90 179.9 93.3)">22</text>
<text x="182.4" y="93.3" transform="rotate(-90 182.4 93.3)">23</text>
<text x="185" y="93.3" transform="rotate(-90 185 93.3)">24</text>
<text x="22.9" y="106">1206</text>
<text x="108.8" y="113.8">1</text>
<text x="108.8" y="116.3">2</text>
<text x="108.8" y="118.9">3</text>
<text x="170.2" y="123.8">1206</text>
<text x="22.9" y="128.8">1206</text>
<text x="182.7" y="129.1">+5V</text>
<text x="45.8" y="154.2">0805</text>
<text x="53.4" y="169.5">0805</text>
<text x="131.4" y="179.8">3</text>
<text x="45.8" y="184.7">0805</text>
<text x="101.2" y="182.4">1</text>
<text x="101.2" y="184.9">2</text>
<text x="131.4" y="184.9">1</text>
<text x="131.4" y="182.4">2</text>
<text x="101.2" y="187.5">3</text>
<text x="203" y="191.1">Title</text>
<text x="53.4" y="200">0805</text>
<text x="203" y="198.7">Size</text>
<text x="213.2" y="198.7">Document Number</text>
<text x="286.8" y="198.7">Rev</text>
<text x="203" y="206.3">Date:</text>
<text x="253.8" y="206.3">Sheet</text>
<text x="274.1" y="206.3">of</text>
</g>
<g font-size="2.3" fill="#004080">
<text x="176.4" y="38.9" transform="rotate(-90 176.4 38.9)">VSS</text>
<text x="143.6" y="46.8">GPIO_0</text>
<text x="161.1" y="42.7" transform="rotate(-90 161.1 42.7)">GPIO_1</text>
<text x="163.7" y="42.7" transform="rotate(-90 163.7 42.7)">GPIO_2</text>
<text x="166.2" y="44.1" transform="rotate(-90 166.2 44.1)">SPI_SCK</text>
<text x="168.8" y="43.8" transform="rotate(-90 168.8 43.8)">SPI_CS0</text>
<text x="171.3" y="45.2" transform="rotate(-90 171.3 45.2)">SPI_MOSI</text>
<text x="173.8" y="45.2" transform="rotate(-90 173.8 45.2)">SPI_MISO</text>
<text x="178.9" y="42.7" transform="rotate(-90 178.9 42.7)">GPIO_6</text>
<text x="181.5" y="42.7" transform="rotate(-90 181.5 42.7)">GPIO_7</text>
<text x="184" y="42.7" transform="rotate(-90 184 42.7)">GPIO_3</text>
<text x="186.5" y="42.7" transform="rotate(-90 186.5 42.7)">GPIO_4</text>
<text x="189.1" y="42.7" transform="rotate(-90 189.1 42.7)">GPIO_5</text>
<text x="189.7" y="46.8">SPDIF_O</text>
<text x="143.6" y="49.3">PDSW</text>
<text x="143.6" y="51.9">TEST</text>
<text x="191.2" y="51.9">GPIO_9</text>
<text x="191.2" y="49.3">GPIO_8</text>
<text x="143.6" y="54.4">I2C_SCLK</text>
<text x="143.6" y="56.9">I2C_SDAT</text>
<text x="143.6" y="59.5">VSS</text>
<text x="187.8" y="59.5">AV36_DAR</text>
<text x="189.9" y="56.9">GPIO_11</text>
<text x="189.9" y="54.4">GPIO_10</text>
<text x="143.6" y="62">USB_DP</text>
<text x="143.6" y="64.6">USB_DM</text>
<text x="186.9" y="64.6">AGND_BAR</text>
<text x="191.7" y="62">LOUTR</text>
<text x="143.6" y="67.1">DVDD33</text>
<text x="143.6" y="69.6">DVDD18</text>
<text x="187.1" y="69.6">AGND_DAL</text>
<text x="191.1" y="67.1">LOCOM</text>
<text x="143.6" y="72.2">DVDD50</text>
<text x="143.6" y="74.7">VSS</text>
<text x="188.1" y="74.7">AV36_DAL</text>
<text x="192.1" y="72.2">LOUTL</text>
<text x="158.6" y="87.7" transform="rotate(-90 158.6 87.7)">AGND</text>
<text x="161.1" y="87.7" transform="rotate(-90 161.1 87.7)">VOLADJ</text>
<text x="163.7" y="87.7" transform="rotate(-90 163.7 87.7)">MICL</text>
<text x="166.2" y="87.7" transform="rotate(-90 166.2 87.7)">MBIASL</text>
<text x="168.8" y="87.7" transform="rotate(-90 168.8 87.7)">VAG</text>
<text x="171.3" y="87.7" transform="rotate(-90 171.3 87.7)">MIC_SWOUT</text>
<text x="173.8" y="87.7" transform="rotate(-90 173.8 87.7)">MICR_RING2</text>
<text x="176.4" y="87.7" transform="rotate(-90 176.4 87.7)">MBIASR_SLEEVE</text>
<text x="178.9" y="87.7" transform="rotate(-90 178.9 87.7)">AGND</text>
<text x="181.5" y="87.7" transform="rotate(-90 181.5 87.7)">AVDD36</text>
<text x="184" y="87.7" transform="rotate(-90 184 87.7)">AVDD50</text>
<text x="186.5" y="87.7" transform="rotate(-90 186.5 87.7)">AV42_DA</text>
</g>
<g font-size="2.3" fill="#0f0">
<text x="99.1" y="80.8">10uF</text>
<text x="205.8" y="83.4">10uF</text>
<text x="231.2" y="85.9">10uF</text>
<text x="200.7" y="93.5">10uF</text>
<text x="53.4" y="101.1">TVS_5V</text>
<text x="133.7" y="101.6">OPEN</text>
<text x="144.8" y="106.2">2k</text>
<text x="132.1" y="113.8">OPEN</text>
<text x="200.7" y="118.9">10uF</text>
<text x="144.8" y="124">3k</text>
<text x="170.2" y="121.5">100uF</text>
<text x="53.4" y="129.1">TVS_5V</text>
<text x="200.7" y="139.2">10uF</text>
<text x="89" y="167.2">TVS_5V</text>
<text x="89" y="197.7">TVS_5V</text>
</g>
<g font-size="1.8">
<text x="31.8" y="1.9">5</text>
<text x="90.1" y="1.9">4</text>
<text x="148.5" y="1.9">3</text>
<text x="206.9" y="1.9">2</text>
<text x="265.2" y="1.9">1</text>
<text x=".7" y="29.8">D</text>
<text x="295.1" y="29.8">D</text>
<text x=".7" y="81">C</text>
<text x="295.1" y="81">C</text>
<text x=".7" y="132.1">B</text>
<text x="295.1" y="132.1">B</text>
<text x=".7" y="183.3">A</text>
<text x="295.1" y="183.3">A</text>
<text x="31.8" y="209.2">5</text>
<text x="90.1" y="209.2">4</text>
<text x="148.5" y="209.2">3</text>
<text x="206.9" y="209.2">2</text>
<text x="265.2" y="209.2">1</text>
</g>
</svg>
